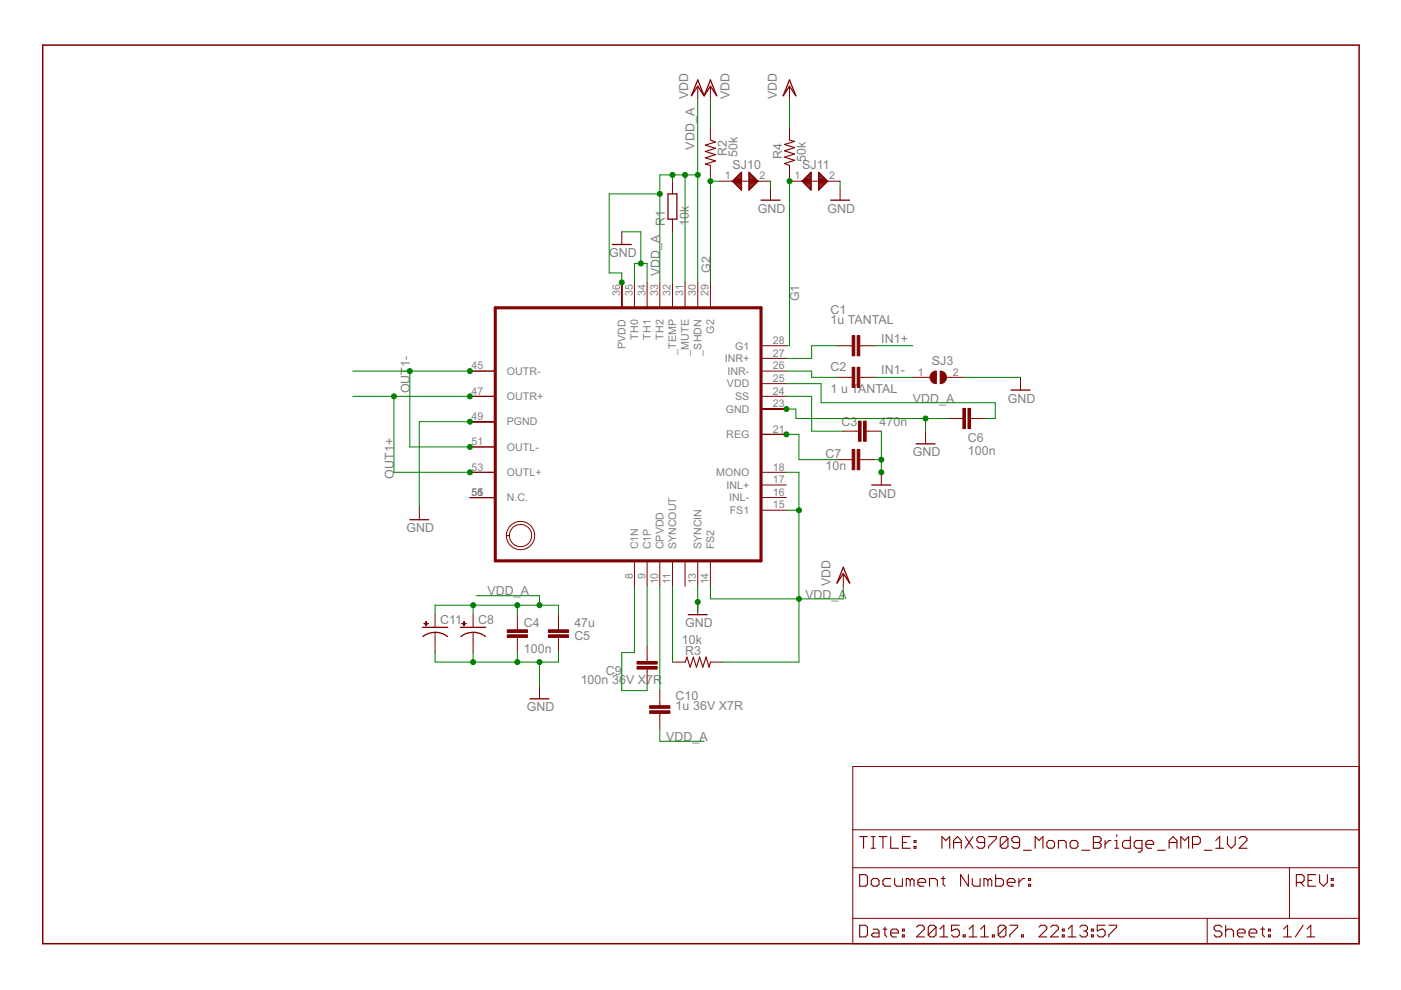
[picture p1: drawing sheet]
<svg xmlns="http://www.w3.org/2000/svg" width="297mm" height="210mm" viewBox="0 0 297 210" stroke-linecap="round" stroke-linejoin="round" font-family="sans-serif">
<path d="M9.1 9.6h279.1v190.5h-279.1z" fill="none" stroke="#800000" stroke-width=".32"/>
<g fill="none" stroke="#800000" stroke-width=".21">
<path d="M147.9 18.3v2.7M150.6 18.3v2.7M167.4 18.3v2.7M142.6 38.4v2.7M150.6 27v2.7M150.6 35.1v2.6M152.6 38.4h10.8M163.4 39.8v2.6M167.4 27v2.7M167.4 35.1v2.6M167.4 38.4h10.7M178.1 39.8v2.6"/>
<path d="M131.8 49.1v2.7M131.8 59.9v5.4M134.5 59.9v5.4M137.2 59.9v5.4M139.9 59.9v5.4M142.6 46.5v2.6M142.6 59.9v5.4M145.2 59.9v5.4M147.9 59.9v5.4M150.6 59.9v5.4M99.6 78.7h5.4M161.4 73.3h5.3"/>
<path d="M161.4 78.7h5.3M161.4 76h5.3M177.5 73.3h3.2M182.3 73.3h3.2M99.6 89.4h5.4M99.6 84h5.4M99.6 94.8h5.4M161.4 92.1h5.3M161.4 86.7h5.3M161.4 84h5.3M161.4 81.3h5.3M177.5 80h3.2"/>
<path d="M177.5 97.5h3.2M178.8 91.4h3.2M182.3 80h3.2M182.3 97.5h3.2M183.6 91.4h3.3M193.5 80h3.7M196.2 91.4v2.7M200.7 80h3.6M200.9 88.7h3.3M205.8 88.7h3.2M216.4 80v2.7M88.9 107.5v2.7"/>
<path d="M99.6 105.5h5.4M99.6 100.1h5.4M108.1 111.6a3 3 0 0 1 4.8 .3 3 3 0 0 1-1.7 4.5 3 3 0 0 1-3.8-2.8h.6a2.37 2.37 0 0 1 3.5-2 2.37 2.37 0 0 1 .2 4 2.37 2.37 0 0 1-3.7-1.6v-.4h-.6a3.2 3.2 0 0 1 .7-2zM134.5 118.9v5.4M137.2 118.9v5.4M139.9 118.9v5.4M142.6 118.9v5.4M145.2 118.9v5.4M147.9 118.9v5.4M150.6 118.9v5.4M161.4 105.5h5.3M161.4 108.2h5.3"/>
<path d="M161.4 102.8h5.3M161.4 100.1h5.3M186.9 100.1v2.7M92.2 130.3v2.7M92.2 134.1v4.3M100.3 130.3v2.7M100.3 134.1v4.3M109.7 130.3v3.2M109.7 135.1v3.3M118.4 130.3v3.2M118.4 135.1v3.3M137.2 137v3.3"/>
<path d="M147.9 127.6v2.7M178.8 121.6v2.7M114.4 145.5v2.7M137.2 141.9v3.2M139.9 146.4v3.2M139.9 151.3v3.2M142.6 140.4h2.6M150.6 140.4h2.7M180.8 162.5h107.4v37.6h-107.4zM180.8 175.9h107.4M180.8 184h107.4M180.8 194.7h107.4"/>
<path d="M255.9 194.7v5.4M273.4 184v10.7"/>
</g>
<g fill="none" stroke="#800000" stroke-width=".23">
<path d="M150.6 29.7l1.1 .4-2.2 .7 2.2 .7-2.2 .6 2.2 .7-2.2 .7 2.2 .6-2.2 .7 1.1 .3M167.4 29.7l1.1 .3-2.2 .6 2.2 .7-2.2 .7 2.2 .7-2.2 .6 2.2 .7-2.2 .7 1.1 .4M145.2 140.4l.4-1.1 .7 2.2 .7-2.2 .7 2.2 .6-2.2 .7 2.2 .7-2.2 .6 2.2 .3-1.1M182.3 177.4h1.6M183.1 177.4v2.5M184.7 177.4h.8M184.7 179.9h.8M185.1 177.4v2.5M186.4 177.4h1.6M187.2 177.4v2.5M188.8 177.4v2.5h1.7M191.3 178.6h.9"/>
<path d="M193 177.4h-1.7v2.5h1.7M193.8 179.5h.4v.4h-.4zM193.8 178.2h.4v.4h-.4zM199.7 179.9v-2.5l.8 .8 .9-.8v2.5M202.2 178.6h1.6M202.2 179.9v-1.7l.8-.8 .8 .8v1.7M204.6 177.4l1.7 2.5M206.3 177.4l-1.7 2.5M208.8 178.6h-1.3l-.4-.4v-.4l.4-.4h.8l.5 .4v1.7l-.5 .4h-.8l-.4-.4M209.6 177.4h1.6v.4l-1.6 1.7v.4M213.7 177.8l-.4-.4h-.8l-.4 .4v1.7M213.7 177.8v1.7l-.4 .4h-.8l-.4-.4"/>
<path d="M213.7 177.8l-1.6 1.7M216.2 178.6h-1.3l-.4-.4v-.4l.4-.4h.9l.4 .4v1.7l-.4 .4h-.9l-.4-.4M219.5 179.9v-2.5l.8 .8 .8-.8v2.5M222.4 178.2h.8l.4 .4v.9l-.4 .4h-.8l-.4-.4v-.9zM224.4 179.9v-1.7h1.3l.4 .4v1.3M227.3 178.2h.8l.4 .4v.9l-.4 .4h-.8l-.4-.4v-.9zM231.8 177.4h1.3l.4 .4v.4l-.4 .4 .4 .4v.5l-.4 .4h-1.3zM231.8 178.6h1.3M234.3 178.2v1.7M235.5 178.2h-.4l-.8 .8M236.4 178.2h.4v1.7M236.4 179.9h.8"/>
<path d="M236.8 177v.4M239.6 177.4v2.5h-1.2l-.4-.4v-.9l.4-.4h1.2M242.1 179.9h-1.2l-.4-.4v-.9l.4-.4h1.2v2.1l-.4 .4h-.4M243 179h1.6v-.4l-.4-.4h-.8l-.4 .4v.9l.4 .4h.8M247.9 178.6h1.6M247.9 179.9v-1.7l.8-.8 .8 .8v1.7M250.4 179.9v-2.5l.8 .8 .8-.8v2.5M252.8 179h1.3l.4-.4v-.8l-.4-.4h-1.3v2.5M257.8 179.9h1.6M257.8 178.2l.8-.8v2.5M260.2 177.4v1.6l.9 .9 .8-.9v-1.6M262.7 177.8l.4-.4h.8l.5 .4v.4l-1.7 1.7h1.7"/>
<path d="M182.3 185.4h1.2l.4 .4v1.7l-.4 .4h-1.2zM182.3 196.2h1.2l.4 .4v1.6l-.4 .4h-1.2zM184.7 186.7l.4-.4h.9l.4 .4v.8l-.4 .4h-.9l-.4-.4zM185.1 197h.9l.4 .4v1.2h-1.3l-.4-.4 .4-.4h1.3M187.2 197h.8M187.6 196.6v1.6l.4 .4M188.8 197.8h1.7v-.4l-.4-.4h-.8l-.5 .4v.8l.5 .4h.8M188.8 186.3h-1.2l-.4 .4v.8l.4 .4h1.2M189.7 186.3v1.2l.4 .4h1.2v-1.6M191.3 198.2h.4v.4h-.4zM191.3 197h.4v.4h-.4zM193 186.7l-.4-.4h-.4v1.6"/>
<path d="M193 186.7l.4-.4 .4 .4v1.2M193 186.7v1.2M194.3 196.6l.5-.4h.8l.4 .4v.4l-1.7 1.6h1.7M194.6 187.1h1.7v-.4l-.4-.4h-.9l-.4 .4v.8l.4 .4h.9M197.1 187.9v-1.6h1.2l.4 .4v1.2M198.5 196.6v1.6l-.5 .4h-.8l-.4-.4M198.5 196.6l-.5-.4h-.8l-.4 .4v1.6M198.5 196.6l-1.7 1.6M199.3 198.6h1.6M199.3 197l.8-.8v2.4M199.6 186.3h.8M200 185.8v1.7l.4 .4"/>
<path d="M203.4 196.2h-1.7v1.2l.9-.4h.4l.4 .4v.8l-.4 .4h-.8l-.5-.4M204.2 198.2h.4v.4h-.4zM205.3 185.4v2.5l-1.6-2.5v2.5M205.5 198.6h1.6M205.5 197l.8-.8v2.4M206.1 186.3v1.2l.5 .4h1.2v-1.6M207.9 198.6h1.7M207.9 197l.8-.8v2.4M209.4 186.7l-.4-.4h-.4v1.6M209.4 186.7v1.2M209.4 186.7l.4-.4 .5 .4v1.2M210.4 198.2h.4v.4h-.4z"/>
<path d="M211.1 185.4v2.5h1.2l.4-.4v-.8l-.4-.4h-1.2M213.3 196.6v1.6l-.4 .4h-.9l-.4-.4M213.3 196.6l-.4-.4h-.9l-.4 .4v1.6M213.3 196.6l-1.7 1.6M213.6 187.1h1.6v-.4l-.4-.4h-.8l-.4 .4v.8l.4 .4h.8M214.1 196.2h1.7v.4l-1.7 1.6v.4M216 186.3v1.6M216.6 198.2h.4v.4h-.4zM217 180.3h1.7M217.3 186.3h-.4l-.9 .8M218.1 187.5h.4v.4h-.4zM218.1 186.3h.4v.4h-.4z"/>
<path d="M220.3 196.6l.4-.4h.8l.4 .4v.4l-1.6 1.6h1.6M222.8 196.6l.4-.4h.8l.4 .4v.4l-1.6 1.6h1.6M225.2 198.2h.4v.4h-.4zM225.2 197h.4v.4h-.4zM226.5 198.6h1.6M226.5 197l.8-.8v2.4M228.9 196.6l.4-.4h.9l.4 .4v.4l-.4 .4M229.4 180.3h1.6M229.8 197.4h.4M230.2 197.4l.4 .4v.4l-.4 .4h-.9l-.4-.4M231.4 198.2h.4v.4h-.4zM231.4 197h.4v.4h-.4z"/>
<path d="M234.3 196.2h-1.7v1.2l.9-.4h.4l.4 .4v.8l-.4 .4h-.9l-.4-.4M235.1 196.2h1.6v.4l-1.6 1.6v.4M245.4 180.3h1.7M255.3 180.3h1.6M259.1 196.6l-.5-.4h-.8l-.4 .4v.4l.4 .4h.8l.5 .4v.4l-.5 .4h-.8l-.4-.4M259.9 197.4l.4-.4h.8l.4 .4v1.2M259.9 196.2v2.4M262.3 197.8h1.7v-.4l-.4-.4h-.8l-.5 .4v.8l.5 .4h.8M264.8 197.8h1.7v-.4l-.5-.4h-.8l-.4 .4v.8l.4 .4h.8M267.3 197h.8M267.7 196.6v1.6l.4 .4M268.9 198.2h.4v.4h-.4z"/>
<path d="M268.9 197h.4v.4h-.4zM272.2 198.6h1.6M272.2 197l.8-.8v2.4M274.8 187.1h1.3l.4-.4v-.9l-.4-.4h-1.3v2.5M275.7 187.1l.8 .8M276.3 196.2l-1.7 2.4M277.1 198.6h1.6M277.1 197l.8-.8v2.4M277.3 186.7h.8M279 185.4h-1.7v2.5h1.7M279.8 185.4v1.7l.8 .8 .8-.8v-1.7M282.3 187.5h.4v.4h-.4z"/>
<path d="M282.3 186.3h.4v.4h-.4z"/>
</g>
<g fill="none" stroke="#800000" stroke-width=".28">
<path d="M147.9 17l1.4 3.3-1.4-2-1.3 2zM150.6 17l1.4 3.3-1.4-2-1.3 2zM167.4 17l1.3 3.3-1.3-2-1.3 2zM155.3 38.4l1.9-1.9v3.8zM155.4 38.5h1.8M155.5 38.3h1.7M155.6 38.7h1.6M155.7 38h1.5M155.9 39h1.3M155.9 37.8h1.3M156.1 39.2h1.1M156.2 37.5h1"/>
<path d="M156.3 39.5h.9M156.4 37.3h.8M156.6 39.7h.6M156.7 37.1h.5M156.8 39.9h.4M156.9 36.9h.3M157.1 36.6h.1M158.8 39.9h.4M158.8 39.7h.6M158.8 39.5h.9M158.8 39.2h1.1M158.8 39h1.3"/>
<path d="M158.8 38.7h1.6M158.8 38.5h1.8M158.8 38.3h1.7M158.8 38h1.5M158.8 37.8h1.3M158.8 37.5h1M158.8 37.3h.8M158.8 37.1h.5M158.8 36.9h.3M158.8 36.6h.1M158.8 36.5l1.9 1.9-1.9 1.9zM170.1 38.4l1.9-1.9v3.8z"/>
<path d="M170.2 38.5h1.8M170.2 38.3h1.8M170.4 38.7h1.6M170.5 38h1.5M170.6 39h1.4M170.7 37.8h1.3M170.9 39.2h1.1M170.9 37.5h1.1M171.1 39.5h.9M171.2 37.3h.8M171.3 39.7h.7M171.4 37.1h.6"/>
<path d="M171.6 39.9h.4M171.7 36.9h.3M171.9 36.6h.1M173.6 39.9h.3M173.6 39.7h.6M173.6 39.5h.8M173.6 39.2h1M173.6 39h1.3M173.6 38.7h1.5M173.6 38.5h1.8M173.6 38.3h1.7M173.6 38h1.4"/>
<path d="M173.6 37.8h1.2M173.6 37.5h1M173.6 37.3h.7M173.6 37.1h.5M173.6 36.9h.3M173.6 36.6h.1M173.6 36.5l1.9 1.9-1.9 1.9zM129.8 51.8h4.1M141.6 41.1h1.9v5.4h-1.9zM157.1 40.2h.1M158.8 40.2h.1M161.4 42.4h4"/>
<path d="M171.8 40.2h.2M173.6 40.2h.1M176.1 42.4h4M194.2 94.1h4M214.4 82.7h4M86.9 110.2h4M184.8 102.8h4.1M89.6 133h5.3M89.6 135a4.3 4.3 0 0 1 5.3 0M97.6 133h5.4M97.7 135a4.3 4.3 0 0 1 5.2 0M145.9 130.3h4"/>
<path d="M178.8 120.3l1.3 3.3-1.3-2-1.3 2zM112.4 148.2h4"/>
</g>
<g fill="#800000" stroke="#800000" stroke-width=".21">
<path d="M137.8 149.6h4.2v.6h-4.2z"/>
<path d="M137.8 150.7h4.2v.6h-4.2z"/>
<path d="M135.1 140.3h4.2v.5h-4.2z"/>
<path d="M135.1 141.3h4.2v.6h-4.2z"/>
<path d="M107.5 134.6h4.3v.5h-4.3z"/>
<path d="M107.5 133.5h4.3v.6h-4.3z"/>
<path d="M116.3 134.6h4.2v.5h-4.2z"/>
<path d="M116.3 133.5h4.2v.6h-4.2z"/>
<path d="M180.7 71.2h.5v4.2h-.5z"/>
<path d="M181.7 71.2h.6v4.2h-.6z"/>
<path d="M180.7 77.9h.5v4.2h-.5z"/>
<path d="M181.7 77.9h.6v4.2h-.6z"/>
<path d="M205.2 86.6h.6v4.3h-.6z"/>
<path d="M204.2 86.6h.5v4.3h-.5z"/>
<path d="M181.7 95.3h.6v4.3h-.6z"/>
<path d="M180.7 95.3h.5v4.3h-.5z"/>
<path d="M183.1 89.3h.5v4.3h-.5z"/>
<path d="M182 89.3h.6v4.3h-.6z"/>
<path d="M97.9 132.2h.9v.1h-.9z"/>
<path d="M98.3 131.8h.1v.9h-.1z"/>
<path d="M89.9 132.2h.9v.1h-.9z"/>
<path d="M90.3 131.8h.1v.9h-.1z"/>
</g>
<path d="M105 65.3h56.4v53.6h-56.4z" fill="none" stroke="#800000" stroke-width=".66"/>
<g fill="#800000" stroke="#800000" stroke-width=".21">
<path d="M199.3 78.7a1.33 1.33 0 0 1 1.4 1.3 1.33 1.33 0 0 1-1.4 1.3z" fill-rule="evenodd"/>
<path d="M197.6 79.1l.5-.4h.4v2.6a1.33 1.33 0 0 1-1.2-.8 1.33 1.33 0 0 1 .3-1.4z" fill-rule="evenodd"/>
</g>
<g fill="none" stroke="#008000" stroke-width=".21">
<path d="M142.6 37.1v1.3M145.2 37.1v22.8M147.9 21v38.9M147.9 37.1h-8v22.8M150.6 21v6M150.6 37.7v22.2M150.6 38.4h2M163.4 38.4v1.4M167.4 37.7v35.6h-.7M167.4 21v6M178.1 38.4v1.4M131.8 49.1h4.1v6.8"/>
<path d="M134.5 59.9v-4h2.7v4M139.9 41.1h-10.7v16.8h2.6v2M142.6 49.1v10.8M74.8 78.7h24.8M86.9 78.7v16.1h12.7M166.7 78.7h5.4v1.3h5.4M177.5 73.3h-5.4v2.7h-5.4M185.5 73.3h8M74.8 84h24.8M83.5 84v16.1h16.1M99.6 89.4h-10.7v18.1M166.7 92.1h2.7v5.4h8.1"/>
<path d="M166.7 86.7h2v2h32.2M166.7 81.3h7.4v4.1h36.9v3.3h-2M166.7 84h5.4v7.4h6.7M185.5 97.5h1.4M185.5 80h8M186.9 91.4v8.7M196.2 88.7v2.7M204.3 80h12.1M166.7 100.1h2.7v40.3h-16.1M166.7 108.2h2.7M92.2 138.4v2h26.2v-2M92.2 130.3v-2h26.2v2"/>
<path d="M100.3 128.3v2M100.3 138.4v2M101 126.3h13.4v2M109.7 128.3v2M109.7 138.4v2M134.5 124.3v14.1h-2.7v8h5.4v-1.3M137.2 124.3v12.7M139.9 124.3v22.1M142.6 124.3v16.1M147.9 124.3v5.3M150.6 124.3v2.7h28.2v-2.7M114.4 140.4v5.1"/>
<path d="M139.9 154.5v2.7h9.4"/>
</g>
<g fill="#008000" stroke="#008000" stroke-width=".21">
<circle cx="147.9" cy="127.6" r=".53"/>
<circle cx="186.9" cy="100.1" r=".53"/>
<circle cx="186.9" cy="97.5" r=".53"/>
<circle cx="99.6" cy="89.4" r=".53"/>
<circle cx="114.4" cy="140.4" r=".53"/>
<circle cx="109.7" cy="140.4" r=".53"/>
<circle cx="100.3" cy="140.4" r=".53"/>
<circle cx="166.7" cy="86.7" r=".53"/>
<circle cx="196.2" cy="88.7" r=".53"/>
<circle cx="135.9" cy="55.9" r=".53"/>
<circle cx="86.9" cy="78.7" r=".53"/>
<circle cx="99.6" cy="78.7" r=".53"/>
<circle cx="99.6" cy="94.8" r=".53"/>
<circle cx="83.5" cy="84" r=".53"/>
<circle cx="99.6" cy="84" r=".53"/>
<circle cx="99.6" cy="100.1" r=".53"/>
<circle cx="166.7" cy="92.1" r=".53"/>
<circle cx="167.4" cy="38.4" r=".53"/>
<circle cx="139.9" cy="41.1" r=".53"/>
<circle cx="142.6" cy="37.1" r=".53"/>
<circle cx="147.9" cy="37.1" r=".53"/>
<circle cx="145.2" cy="37.1" r=".53"/>
<circle cx="131.8" cy="59.9" r=".53"/>
<circle cx="169.4" cy="127" r=".53"/>
<circle cx="169.4" cy="108.2" r=".53"/>
<circle cx="114.4" cy="128.3" r=".53"/>
<circle cx="109.7" cy="128.3" r=".53"/>
<circle cx="100.3" cy="128.3" r=".53"/>
<circle cx="150.6" cy="38.4" r=".53"/>
</g>
<g font-size="2.9" fill="#808080">
<text x="145.9" y="21" transform="rotate(-90 145.9 21)">VDD</text>
<text x="154.6" y="21" transform="rotate(-90 154.6 21)">VDD</text>
<text x="164.7" y="21" transform="rotate(-90 164.7 21)">VDD</text>
<text x="147.3" y="31.7" transform="rotate(-90 147.3 31.7)">VDD_A</text>
<text x="154.1" y="33.1" transform="rotate(-90 154.1 33.1)">R2</text>
<text x="155.3" y="35.7">SJ10</text>
<text x="156.4" y="33.3" transform="rotate(-90 156.4 33.3)">50k</text>
<text x="165.8" y="33.7" transform="rotate(-90 165.8 33.7)">R4</text>
<text x="170.1" y="35.7">SJ11</text>
<text x="170.9" y="34.4" transform="rotate(-90 170.9 34.4)">50k</text>
<text x="141" y="47.8" transform="rotate(-90 141 47.8)">R1</text>
<text x="146.1" y="47.8" transform="rotate(-90 146.1 47.8)">10k</text>
<text x="160.7" y="45.1">GND</text>
<text x="175.4" y="45.1">GND</text>
<text x="129.2" y="54.5">GND</text>
<text x="139.9" y="58.5" transform="rotate(-90 139.9 58.5)">VDD_A</text>
<text x="150.6" y="57.9" transform="rotate(-90 150.6 57.9)">G2</text>
<text x="169.4" y="63.9" transform="rotate(-90 169.4 63.9)">G1</text>
<text x="176.1" y="68.6">1u TANTAL</text>
<text x="176.1" y="66.6">C1</text>
<text x="86.9" y="77.8" transform="rotate(-90 86.9 77.8)">1-</text>
<text x="186.8" y="72.6">IN1+</text>
<text x="197.6" y="77.3">SJ3</text>
<text x="86.9" y="83.4" transform="rotate(-90 86.9 83.4)">OUT</text>
<text x="176.1" y="83.4">1 u TANTAL</text>
<text x="176.1" y="78.7">C2</text>
<text x="186.8" y="79.3">IN1-</text>
<text x="193.6" y="85.4">VDD_A</text>
<text x="213.7" y="85.4">GND</text>
<text x="178.4" y="90.3">C3</text>
<text x="186.4" y="90.3">470n</text>
<text x="205.2" y="93.7">C6</text>
<text x="83.5" y="101.5" transform="rotate(-90 83.5 101.5)">O</text>
<text x="83.5" y="99.4" transform="rotate(-90 83.5 99.4)">UT1+</text>
<text x="175" y="99.7">10n</text>
<text x="175" y="97">C7</text>
<text x="193.6" y="96.8">GND</text>
<text x="205.2" y="96.4">100n</text>
<text x="184.2" y="105.5">GND</text>
<text x="86.2" y="112.9">GND</text>
<text x="176.1" y="124.3" transform="rotate(-90 176.1 124.3)">VDD</text>
<text x="103.4" y="126.2">VDD_A</text>
<text x="170.7" y="127">VDD_A</text>
<text x="93.3" y="132.3">C11</text>
<text x="101.4" y="132.3">C8</text>
<text x="111" y="133">C4</text>
<text x="121.8" y="133">47u</text>
<text x="121.8" y="135.7">C5</text>
<text x="144.6" y="136.5">10k</text>
<text x="145.3" y="133">GND</text>
<text x="111" y="138.4">100n</text>
<text x="128.5" y="143.1">C9</text>
<text x="145.3" y="138.8">R3</text>
<text x="123.1" y="145.1">100n 36V X7R</text>
<text x="143.2" y="148.4">C10</text>
<text x="111.7" y="150.8">GND</text>
<text x="143.2" y="150.4">1u 36V X7R</text>
<text x="141.2" y="157.2">VDD_A</text>
</g>
<g font-size="2.5" fill="#808080">
<text x="153.7" y="38">1</text>
<text x="161.1" y="38">2</text>
<text x="168.4" y="38">1</text>
<text x="175.8" y="38">2</text>
<text x="131.5" y="62.8" transform="rotate(-90 131.5 62.8)">36</text>
<text x="134.1" y="62.8" transform="rotate(-90 134.1 62.8)">35</text>
<text x="136.8" y="62.8" transform="rotate(-90 136.8 62.8)">34</text>
<text x="139.5" y="62.8" transform="rotate(-90 139.5 62.8)">33</text>
<text x="142.2" y="62.8" transform="rotate(-90 142.2 62.8)">32</text>
<text x="144.9" y="62.8" transform="rotate(-90 144.9 62.8)">31</text>
<text x="147.6" y="62.8" transform="rotate(-90 147.6 62.8)">30</text>
<text x="150.2" y="62.8" transform="rotate(-90 150.2 62.8)">29</text>
<text x="151.4" y="70.7" transform="rotate(-90 151.4 70.7)">G2</text>
<text x="132.6" y="74" transform="rotate(-90 132.6 74)">PVDD</text>
<text x="135.3" y="72" transform="rotate(-90 135.3 72)">TH0</text>
<text x="138" y="72" transform="rotate(-90 138 72)">TH1</text>
<text x="140.7" y="72" transform="rotate(-90 140.7 72)">TH2</text>
<text x="143.4" y="75.3" transform="rotate(-90 143.4 75.3)">_TEMP</text>
<text x="146.1" y="75.4" transform="rotate(-90 146.1 75.4)">_MUTE</text>
<text x="148.7" y="75.4" transform="rotate(-90 148.7 75.4)">_SHDN</text>
<text x="153.7" y="76.8">INR+</text>
<text x="155.9" y="74.1">G1</text>
<text x="163.8" y="75.6">27</text>
<text x="163.8" y="72.9">28</text>
<text x="100" y="78.3">45</text>
<text x="100" y="83.7">47</text>
<text x="107.5" y="79.5">OUTR-</text>
<text x="154.1" y="82.2">VDD</text>
<text x="154.2" y="79.5">INR-</text>
<text x="163.8" y="83.7">24</text>
<text x="163.8" y="81">25</text>
<text x="163.8" y="78.3">26</text>
<text x="194.6" y="79.6">1</text>
<text x="202" y="79.6">2</text>
<text x="100" y="89">49</text>
<text x="107.5" y="84.8">OUTR+</text>
<text x="153.9" y="87.5">GND</text>
<text x="155.9" y="84.8">SS</text>
<text x="163.8" y="86.3">23</text>
<text x="100" y="94.4">51</text>
<text x="107.5" y="90.2">PGND</text>
<text x="107.5" y="95.6">OUTL-</text>
<text x="154" y="92.9">REG</text>
<text x="163.8" y="91.7">21</text>
<text x="100" y="99.8">53</text>
<text x="107.5" y="100.9">OUTL+</text>
<text x="151.9" y="100.9">MONO</text>
<text x="163.8" y="99.8">18</text>
<text x="100" y="105.1">51</text>
<text x="101.3" y="105.1">5</text>
<text x="101.3" y="105.1">6</text>
<text x="107.5" y="106.3">N.C.</text>
<text x="154" y="103.6">INL+</text>
<text x="154.6" y="106.3">INL-</text>
<text x="163.8" y="107.8">15</text>
<text x="163.8" y="105.1">16</text>
<text x="163.8" y="102.4">17</text>
<text x="154.7" y="109">FS1</text>
<text x="135.3" y="116.5" transform="rotate(-90 135.3 116.5)">C1N</text>
<text x="138" y="116.5" transform="rotate(-90 138 116.5)">C1P</text>
<text x="140.7" y="116.5" transform="rotate(-90 140.7 116.5)">CPVDD</text>
<text x="143.4" y="116.5" transform="rotate(-90 143.4 116.5)">SYNCOUT</text>
<text x="148.7" y="116.5" transform="rotate(-90 148.7 116.5)">SYNCIN</text>
<text x="151.4" y="116.5" transform="rotate(-90 151.4 116.5)">FS2</text>
<text x="134.1" y="122.7" transform="rotate(-90 134.1 122.7)">8</text>
<text x="136.8" y="122.7" transform="rotate(-90 136.8 122.7)">9</text>
<text x="139.5" y="123.9" transform="rotate(-90 139.5 123.9)">10</text>
<text x="142.2" y="123.8" transform="rotate(-90 142.2 123.8)">11</text>
<text x="147.6" y="123.9" transform="rotate(-90 147.6 123.9)">13</text>
<text x="150.2" y="123.9" transform="rotate(-90 150.2 123.9)">14</text>
</g>
</svg>
